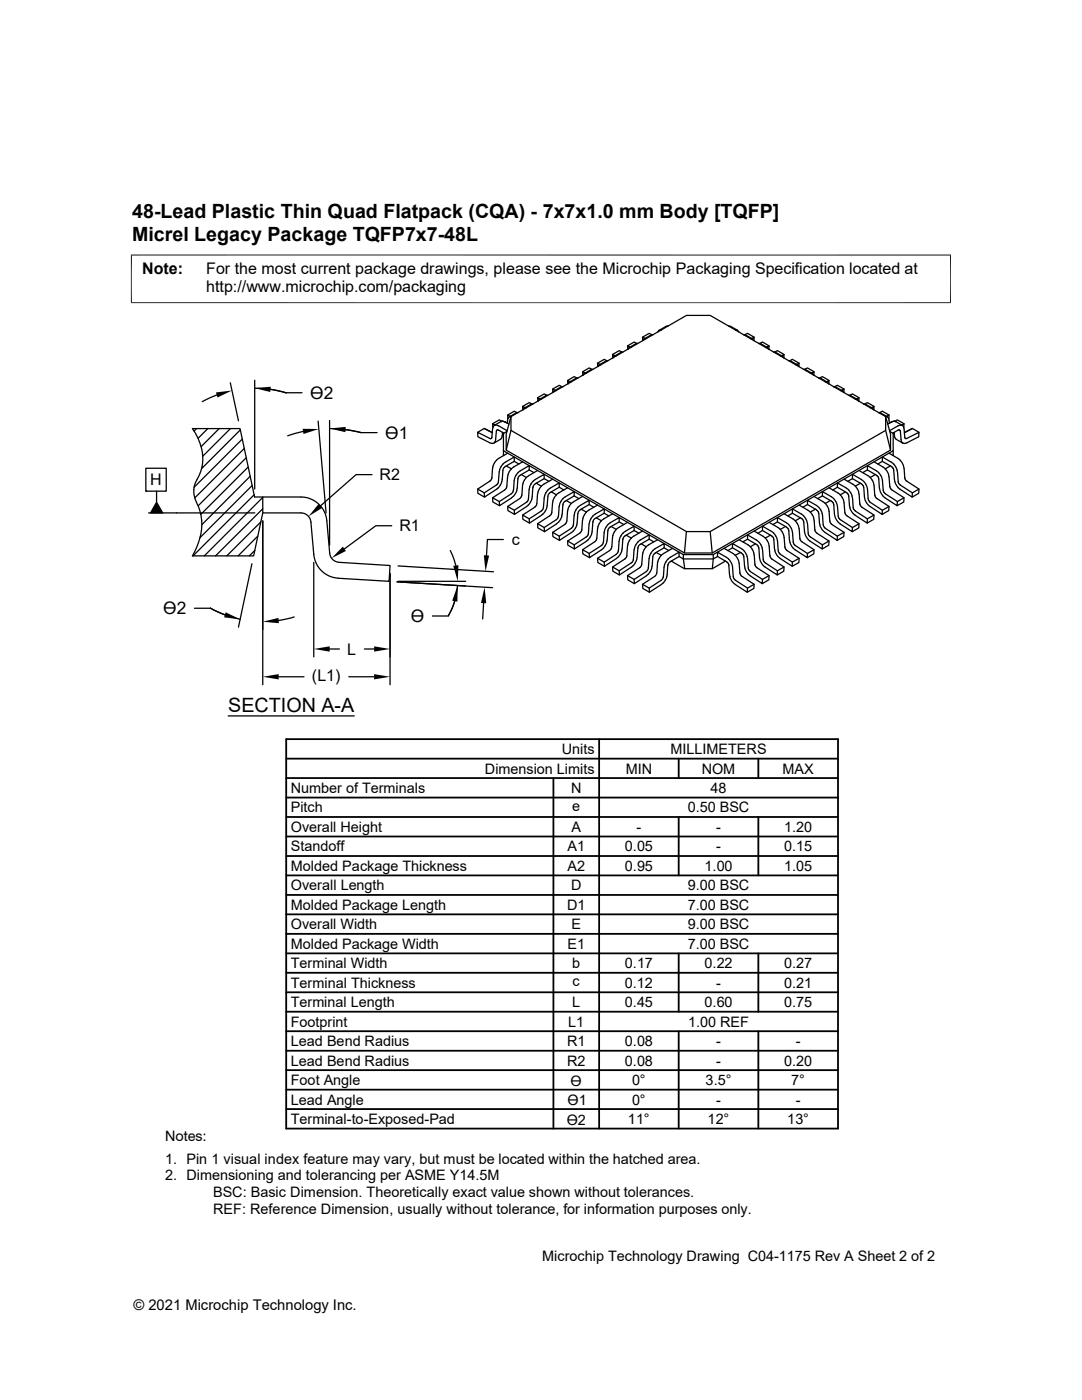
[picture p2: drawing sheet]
<svg xmlns="http://www.w3.org/2000/svg" width="216mm" height="279mm" viewBox="0 0 216 279" stroke-linecap="round" stroke-linejoin="round" font-family="sans-serif">
<g fill="none" stroke="#000" stroke-width=".25">
<path d="M43.3 78.8l-2.9 1.4M46 76.4l1.6 7.6M50.8 75.9v21.7M50.8 77.5a21.6 21.6 0 0 1 6.3 .9M54 77.7l3.1 .7M57.1 78.4h3.2M107.8 79.6l-.5-.2v.7M108 79.7h-.3l-.3 .3M109.1 78.9l-.5-.3-1.3 .8M109.3 78.9h-.3l-1.4 .8M110.8 77.9l-.5-.3v.7M111 78h-.5l-.2 .3"/>
<path d="M111.9 77.2l-1.3 .8M112.1 77.2l-.5-.3-1.3 .7M112.3 77.2l-.4 .1M113.4 76.6h-.1M113.7 76.2l-.4-.3v.7M114 76.2h-.3l-.4 .3M115.1 75.4l-.5-.2-1.3 .7M115.3 75.5h-.3l-1.4 .8M116.8 74.4l-.6-.2 .1 .7M117 74.5l-.5 .1-.2 .3M118.1 73.7l-.5-.3-1.4 .8M118.3 73.7h.1"/>
<path d="M118.3 73.7l-1.7 .8M119.3 73.1v.1M119.7 72.7l-.5-.2 .1 .7M119.9 72.7l.1 .1M120 72.7l-.5 .2-.2 .2M120.9 72.1l-1.3 .7M121.1 72l-.5-.3-1.4 .8M121.3 72l-.4 .1M122.3 71.4h.1M122.7 71l-.5-.3 .1 .7M123 71l-.3 .1-.4 .3M124.1 70.3l-.6-.3-1.3 .7"/>
<path d="M124.3 70.3h-.3l-1.4 .8M125.7 69.3l-.5-.3 .1 .7M126 69.3l-.5 .1-.2 .3M126.9 68.6l-1.3 .8M127.1 68.5l-.6-.2-1.3 .7M127.3 68.6h-.4M128.3 67.9v.1M128.7 67.5l-.5-.2v.7M128.9 67.6h-.3l-.3 .3M129.9 66.9l-1.4 .7M130.1 66.8l-.6-.3-1.3 .8M130.3 66.8l-.4 .1"/>
<path d="M131.3 66.2h.1M132 65.9h-.4l-.3 .3M133.2 65.1h.1M133.2 65.1l-1.6 .8M145.5 65.1l1.7 .8M145.5 65.1h-.1M146.8 65.8l.4 .2 .2 .2M147.4 66.2h.1M148.4 66.8h.3l1.4 .8M148.6 66.8l.6-.3 1.3 .8M149.7 67.6h.4M150 67.5l.5-.2-.1 .7"/>
<path d="M150.1 67.6l.3 .3M150.4 67.9v.1M151.4 68.6h.4M151.6 68.5l.5-.2 1.4 .7M151.8 68.6l1.3 .8M152.7 69.3h.3l.4 .3M153 69.3l.5-.3-.1 .6M154.4 70.3h.3l1.4 .8M154.6 70.3l.5-.3 1.3 .7M155.7 71l.3 .1 .4 .3M156 71l.4-.3v.7M156.4 71.4h.1"/>
<path d="M157.4 72l.4 .1M157.6 72l.5-.3 1.3 .8M157.8 72.1l1.3 .7M158.7 72.8h.4M158.9 72.7l.5-.2v.7M159.1 72.8l.3 .3M159.3 73.1l.1 .1M160.4 73.7l1.7 .8M160.4 73.7h.1M160.6 73.7l.5-.3 1.3 .8M161.7 74.5h.4M161.9 74.4l.5-.2v.7"/>
<path d="M162.1 74.5l.2 .4M163.4 75.5h.3l1.4 .8M163.6 75.4l.5-.2 1.3 .7M164.7 76.2l.4 .1M164.9 76.2l.5-.3v.7M165.1 76.3l.2 .2M165.3 76.6h.1M166.3 77.2l.5 .1M166.6 77.2l.5-.3 1.3 .7M166.8 77.2l1.3 .8M167.7 78h.4M167.9 77.9l.5-.3-.1 .7"/>
<path d="M168.1 78l.2 .3M169.4 78.9h.3l1.4 .8M169.5 78.9l.6-.3 1.3 .8M170.7 79.7h.4M170.9 79.6l.5-.2v.7M171.1 79.7l.2 .3M29.1 93.5h4.1v4.5h-4.1zM29.1 98h.1M31.2 98v2.2M38.7 97.7l.2-1a11.1 11.1 0 0 0 1.5-5.7 11.1 11.1 0 0 0-2-5.5h9.5l2.9 13.7h9.2a5.2 5.2 0 0 1 5.2 4.7l.6 6.5M38.7 97.7l.2 1.7a11 11 0 0 1 1.2 6.9l-.8 2.8-.9 1.8h12.2l1.8-8.5v-3.2M39.2 85.5l-.5 .5"/>
<path d="M41.5 85.5l-2 2M43.7 85.5l-3.6 3.6M46 85.5l-5.5 5.5M48 85.8l-7.8 7.7M48.3 87.6l-9.6 9.7M48.7 89.5l-9.8 9.9M49.1 91.3l-9.6 9.6M49.5 93.2l-9.4 9.5M49.9 95l-9.6 9.7M50.3 96.9l-10.4 10.4M50.7 98.7l-12.2 12.2M52.4 99.3l-11.6 11.6"/>
<path d="M60.5 86.1l-3.1 .9M63.5 84l1.6 18.4M65.8 83.9v24.9M65.8 85.5l2.4 .1 3.9 .7-3.2-.6M72.1 86.3h3.1M74.2 94.7h-3.1l-7.2 6.3M95.3 86.3l1.3-.8 1.6 .8M95.3 97.6l1.3 .8M97.7 96.1l-2.4 1.5 .1 .8 1.3 .8M97.8 95.9l-.1 .1M98.3 85.6l-.2 1.6-.2 .3-2.6-1.2 .1 .9 2.3 1.2a.72 .72 0 0 0 .8 0 .72 .72 0 0 0 .4-.7l.2-1.8M98.3 93.5l-.2 2-.2 .4"/>
<path d="M98.3 99.3l1.3 .8M98.4 85.2l-.1 .4M98.8 84.8l-.5-.2v.7M99.1 85.9l.3-.1 1.1 .6M99.2 96.7l-.2 .1M99.5 85a.72 .72 0 0 0-1.1 .2M99.5 85l1.7 1M99.7 93.8l-.3 2.4-.2 .5M99.9 87.7l-1.3 .7M100.2 84.1l-.6-.3-1.3 .8M100.3 86.3l-.2 1.1-.2 .3M100.3 86.4l.2 .1"/>
<path d="M100.4 93.9l-.2 1.8-.4 1.2-.7 .7-2.4 1.6-.1-.8 2.4-1.6M100.4 92.6l2.2-1.4v.9l-1.8 1M100.4 92.6l-.7 1.2M100.5 90v.9M100.5 90.8v.1M100.8 84.2l-.7-.1-1.5 .8M100.8 93.1l-.3 .4-.1 .4M101 97.5l-.3 .3-2.4 1.5v.9l1.4 .7M101 93l1 .6M101.1 86.1l-.6 .4v3.5l35.9 20.7h5.9l35.9-20.7v-3.5l-.7-.4M101.3 90.4l-2.1 1.3-.7 1-.2 .8M101.8 83.1l-.5-.3v.8"/>
<path d="M102 85.9l-1 3.9M102 83.1l35-20.2h4.7l35 20.2v2.8l-35 20.2h-4.7l-35-20.2zM102 83.1l-1 3.5v3.2l35.6 20.6h5.5l35.6-20.6v-3.2l-1-3.5M102 83.1h-.3l-.3 .3-.2 1.1-.4-.3 .8 .4M102.3 98.2l-.3 .3M102.4 98l-.1 .2M102.6 92.1l.9 .5M103.1 82.3l-.5-.2-1.3 .7M103.3 95.6l-.2 2.4-.3 .7-.7 .7-2.4 1.5-.1-.8 2.4-1.5M103.4 82.4h-.4l-1.4 .8M103.6 95l-.2 .6M103.7 95l1.9-1.2v-.9l-2 1.2-.6 .6-.4 1-.2 2.2"/>
<path d="M104 94.7l1 .6M104.1 98.8l-.3 .7-2.5 1.6v.8l1.4 .8M104.3 92.2l-1.8 1-.8 .8-.4 1-.3 2.4M104.4 81.7v.1M104.6 95.8l-.3 1.1-.2 1.9M104.8 81.4l-.5-.3v.7M105 81.4h-.3l-.3 .3M105.3 99.9l-2.7 1.9 .1 .9 2.7-1.9M105.4 99.7l-.1 .2M105.6 97.7l-.2 2M105.6 93.8l.9 .5M105.7 97.3l-.1 .4"/>
<path d="M105.9 80.7l-1.3 .7M106.2 80.6l-.6-.3-1.3 .8M106.3 97.3l-.2 2.5-.7 1M106.3 80.6l-.4 .1M106.8 96.6l-.3 .3-.2 .4M106.8 95.7l1.8-1v.8l-1.8 1M106.8 95.7l-.8 .8-.3 .8M107 96.4l1 .6M107.3 93.9l-2 1.2-.7 .8M107.4 80v.1M108.6 95.5l.9 .6M108.7 99l-.3 2.2"/>
<path d="M109.3 99.1l-.1 1.8-.5 1.2-.6 .7-2.5 1.6v-.9l2.4-1.5M109.8 98.3l1.8-1.1v-.8l-2.1 1.3-.5 .5-.3 .8M109.8 98.3l-.3 .3-.2 .4M110 98.2l1 .5M110.3 95.6l-2.1 1.2-.5 .6-.4 1.2-.2 1.9M110.6 99.3l-.3 1.1-.2 2-.4 .6M111 98.7l-.4 .6M111.5 98.4l-.5 .3M111.6 97.2l.9 .6M113 99.9l1 .6M113.3 97.3l-1.8 1.1M114.6 99l.9 .5"/>
<path d="M116.2 99.1l-2 1.2-.5 .6-.5 1.2-.1 1.8M162.4 99.1l2.3 1.4M164.1 99l-.9 .5M165.4 97.3l2.3 1.4M165.7 99.9l-1 .6M166.3 99.5l.7 1 .3 2.6M166.3 99.5l-2.2-1.4v.9l1.8 1M167.1 97.2l-.9 .6M167.6 98.7l.5 .6M168.1 99.3l.3 1.1 .2 2 .3 .4M168.4 95.6l2.1 1.3 .5 .5 .3 .8M168.7 98.2l-1 .5"/>
<path d="M168.9 98.3l.3 .3 .2 .4M169.3 97.8l.7 1.2M169.3 97.8l-2.2-1.4v.8l1.8 1.1M169.4 99.1l.2 2.4 .7 1M170 99l.2 2.2M170.1 95.5l-.9 .6M171.3 80v.1M171.3 98.2l.1 .4M171.4 93.9l2.3 1.4M171.4 98.6l.2 1.9M171.7 96.4l-1 .6M171.9 96.6l.4 .6 .2 2.2 .4 1 .7 .7 2.4 1.6 .1-.9-2.7-1.9"/>
<path d="M171.9 96.5l-1.8-1v-.8l1.8 1 .8 .8 .4 1.2 .2 2M172.3 80.6l.4 .1M172.5 80.6l.6-.3 1.3 .8M172.7 80.7l1.4 .7M173.1 93.8l-1 .5M173.3 99.7l.1 .2M173.6 95.3l.5 .6M173.7 81.4l.4 .1M173.9 81.4l.5-.3-.1 .6M174.1 81.5l.2 .2M174.1 95.8l.3 1.1 .3 2.3 2.7 1.9-.1 .8-1.3 .8M174.4 92.2l2.2 1.4"/>
<path d="M174.7 94.7l-1 .6M174.9 94.8l.1 .2M175 95l.3 .4 .3 2.6 .7 1.1M175.3 94.3l.7 1.1 .3 2.5M175.3 94.3l-2.2-1.4v.9l1.8 1M175.4 82.3l1.7 .9M175.4 82.4h-.1M175.5 82.3l.6-.2 1.3 .7M176.1 92.1l-.9 .5M176.3 98l.1 .2M176.4 98.2l.3 .3M176.6 93.6l.7 1 .4 2.8"/>
<path d="M176.7 83.1l.3 .1M176.7 98.6l2.4 1.5-.1 .8-2.7-1.8M176.7 85.9l1 3.9M176.9 83.1l.5-.3v.8M177 83.2l.3 .3 .2 1 .4-.3-.8 .4M177.4 90.4l2.2 1.4M177.7 93l-1.1 .6M177.7 97.5l2.7 1.8-.1 .9-1.3 .7M177.9 93.1l-1.8-1v-.9l2.1 1.3 .4 .5 .4 .8M177.9 93.1l.3 .4 .1 .4M177.9 84.2l.7-.1 1.4 .8M178.2 90l-.1 .9"/>
<path d="M178.2 90.8v.1M178.3 93.9l.3 2.4 .7 1M178.4 86.4l-.2 .1M178.4 86.3l.1 1 .3 .4M178.5 84.1l.6-.3 1.3 .8M178.8 87.7l1.3 .7M179 93.8l.2 2.4 .3 .5M179.5 85.8l-1.4 .6M179.5 85.8l.1 .1M179.5 96.7l.2 .1M179.6 85.9v.2M179.6 91.8l.7 1.1 .3 2.6 .4 .5"/>
<path d="M179.7 96.8l2.4 1.6-.1 .8-2.8-1.9M179.9 84.8l.5-.2-.1 .7M180 84.9h-.7l-1.8 1.1M180 84.9l.3 .3M180.3 85.2l.4 2.3h.3l2.4-1.2-.1 .9-2.3 1.2a.73 .73 0 0 1-.8 0 .73 .73 0 0 1-.4-.7l-.1-1.6M180.4 99.3l-1.3 .8M181 96.1l2.4 1.5-.1 .8-1.3 .8M183.4 86.3l-1.3-.8-1.6 .8M183.4 97.6l-1.3 .8M29.7 102.4h21.1M31.2 100.2l1.3 2.2h-2.5zM50.3 112.5l-2.7 12.7"/>
<path d="M50.8 109.9l-1 1M51.4 107l-3.9 3.9M52 104.2l-6.7 6.7M52.4 102.4h7.6a2.03 2.03 0 0 1 2.1 1.8l.5 6.5a5.2 5.2 0 0 0 4.9 4.7l10.1 .6 .2-3.1-10.1-.7a2.04 2.04 0 0 1-1.9-1.8M52.4 101.5l-9.4 9.4M52.4 103.9v32.8M62.6 112.2v18.9M77.8 114.4v22.3M78.2 104.9h-3.2l-6.3 4.6M79.4 116h13.5M79.4 112.9l19.1 1.2M89.9 109.9l1.1 3"/>
<path d="M90.7 120l-.5 1.5-.7 1.4M91.3 116.8a13.9 13.9 0 0 1-1.8 6.1h-3.2M92.9 116.9l-13.7-.8 19.1 1.2M100.4 107.7h-3.1l-.2 3.1M101.3 101.1l1.3 .7M104.3 102.8l1.3 .7M106.8 101.1l-2.5 1.7v.8l1.3 .8M107 100.9l-.2 .2M107.1 100.5l-.1 .4M107.3 104.5l1.3 .8M108.1 101.9l-.1 .1M108.4 101.3l-.3 .6"/>
<path d="M109.7 103l-2.4 1.5v.8l1.3 .8M110.3 106.2l1.3 .8M111.4 103.1l-.1 .3M112.2 102.6l-.2 .8-.6 .8-2.8 1.9v-.8l2.7-1.9M112.3 100.8l-.1 1.8M112.6 100.1l-.3 .7M112.6 100.1l2-1.1v-.9l-2.1 1.2-.5 .6-.4 1.2-.2 2M112.7 104.7l-2.4 1.5v.9l1.3 .7M112.8 104.6l-.1 .1M113.1 103.9l-.3 .7M113.3 108l1.3 .7M114.4 104.7l-.3 .6"/>
<path d="M114.6 102.8l-.2 1.9M114.7 102.4l-.1 .4M114.9 101.8l-.3 .6M115.3 102.5l-.1 1.9-.5 1.2-.7 .7-2.4 1.5v-.8l2.5-1.7M115.8 101.7l-.4 .4-.1 .4M115.8 101.7l1.8-1v-.9l-2.1 1.2-.6 .8M116 101.6l1 .6M116 106.1l-2.7 1.9v.8l1.3 .8M116.1 105.8l-.1 .3M116.2 109.7l1.4 .7M117.4 106.6l-.3 .5M117.5 104.6l-.1 2"/>
<path d="M117.6 100.7l.9 .5M117.6 104.6l.2-.8 .5-.8 2.3-1.4v.8l-1.8 1.1-.4 .4-.2 2.2-.5 1.2-.7 .7-2.4 1.6v-.9l2.5-1.6M118.6 108.1l-2.4 1.6 .1 .8 1.3 .8M119 103.3l1 .6 .5-.3M119.2 100.8l-2 1.2-.5 .6-.5 1.2-.1 2M119.2 111.4l1.4 .8M119.6 104.5l-.4 1-.1 2.1-.4 .5M120 103.9l-.4 .6M120.4 108.3l-.1 .3M120.4 108.2v.1M120.6 102.4l.9 .6M121.1 108.2l-.4 .8-.5 .6-2.6 1.7v-.9l2.7-1.8"/>
<path d="M121.1 107.8v.4M121.6 105.3l-.3 .5-.1 2M121.6 109.9l-2.4 1.5 .1 .9 1.3 .7M121.8 105.2l1.7-1v-.9l-2 1.2-.5 .6-.5 1.2-.1 1.9M121.8 105.2l-.2 .1M121.9 109.5l-.3 .4M122.1 109.1l-.2 .4M122.2 102.5l-1.8 1.1M122.2 113.2l1.3 .7M123 105.6l-.7 1.1-.2 2.4M123.4 109.9l-.4 .7M123.5 108l-.1 1.9"/>
<path d="M123.5 104.2l1 .5M124.3 107.7l-.2 1.8-.4 1.2-.7 .7-2.4 1.6v-.8l2.4-1.6M124.3 107.5v.2M124.8 106.9l-.5 .6M124.8 106.9l1.7-1v-.9l-2.2 1.4-.6 .9-.2 .7M124.9 106.8l1.1 .6M124.9 111.3l-2.7 1.9 .1 .8 1.3 .7M125.1 111l-.2 .3M125.2 114.9l1.3 .7M125.2 104.2l-2.2 1.4-1-.5M126.4 111.8l-.3 .4M126.4 107l-.5 .5-.6 .9-.2 2.6"/>
<path d="M126.5 109.7l-.1 2.1M126.5 105.9l1 .5M126.5 109.7l.2-.7 .6-.9 2.2-1.4v.9l-1.8 1-.3 .4-.3 2.3M127.1 111.3l-.2 .7-.7 1.1-2.6 1.6-.1-.8 2.6-1.7M127.6 113.3l-2.4 1.6 .1 .8 1.3 .8M127.9 108.5l1.1 .6 .4-.4M128.2 106l-1.8 1M128.2 116.6l1.3 .8M128.3 110.3l-.3 2.4-.4 .6M129 109.1l-.7 1.2M129.3 114.6l-.3 .3M129.5 107.6l1 .5"/>
<path d="M129.6 111.1l-.3 2.5-.4 .5-2.4 1.5 .1 .9 2.4-1.6M130.1 113l-.2 .7-.6 .9M130.6 110.5l-.3 .5-.2 2M130.7 110.4l1.8-1.1v-.8l-2.1 1.2-.4 .6-.4 .8M130.7 110.4l-.1 .1M131 114.5l-.3 .5-2.5 1.6 .1 .8 1.3 .8M131.2 107.7l-1.8 1M132 110.8l-.7 1.1-.3 2.5M132.4 115.1l.1-1.9 .4-1.2 .8-.8 1.8-1v.9l-1.8 1-.4 .5-.2 2.1-.4 1.2-.7 .7-2.4 1.6-.1-.8 2.5-1.6 .4-.7M132.5 109.3l1 .6M133.9 112l2.7 1.5M134.2 109.4l-2.2 1.4-1.1-.5"/>
<path d="M135.5 111.1l.9 .4M136.4 110.7v.8M136.4 111.5l.2 2h5.5l2.7-1.5M137 106.1l-.4 4.3M141.7 106.1l.4 4.3M142.3 110.7l-.2 2.8M143.2 111.1l-.9 .4h-5.9M144.5 109.4l2.2 1.4M145.1 112.2l-1.9-1.1v-.9l1.8 1 .7 .8 .5 1.2 .2 2.2 .3 .4 2.5 1.6-.1 .8-2.4-1.6-.7-.7-.3-.6-.3-2.6-.3-.5M146.2 109.3l-1 .6M146.7 110.8l.7 1.1 .3 2.5M147.5 107.7l2.1 1.3 .4 .5 .4 .8"/>
<path d="M147.7 114.5l.3 .5 2.5 1.6-.1 .8-1.3 .8M147.7 110.3l-1 .5M147.9 110.4l.5 .6 .3 2.6 .7 1M148.4 109.9l.7 1.2M148.4 109.9l-2.2-1.4v.8l1.8 1.1M149.1 111.1l.3 2.5 .4 .5 2.3 1.5v.9l-2.4-1.6M149.2 107.6l-1 .5M149.3 114.6l.4 .3M150.4 110.3l.1 .4M150.5 116.6l-1.3 .8M150.5 106l1.8 1 .7 .8 .5 1.2 .1 1.8M150.5 110.7l.1 2 .3 .5"/>
<path d="M150.7 108.5l-1 .6M150.9 113.2l.2 .1M151.1 113.3l2.4 1.6-.1 .8-1.3 .8M151.4 109.4l.2 1.9M151.6 111.3l.1 .7 .6 .9M152.1 109.3l.2 2.5M152.1 109.3l-.4-.8-.4-.5-2.1-1.3v.9l1.9 1.2 .3 .6M152.1 105.9l-.9 .5M152.3 111.8l.4 .5 2.4 1.6v.8l-2.8-1.8M153.5 114.9l-1.4 .7M153.5 104.2l2.2 1.4M153.6 110.8v.2"/>
<path d="M153.6 111l.2 .3M153.7 106.8l-1 .6M153.8 111.3l2.6 1.9v.8l-1.3 .7M153.9 106.9l.5 .6M153.9 106.9l-1.8-1v-.9l2.2 1.3 .7 1 .2 .7M154.4 107.5l.1 2 .5 1.2 .7 .7 2.4 1.6v-.8l-2.4-1.6M155.1 104.2l-.9 .5M155.2 108l.1 2 .4 .6M155.7 105.6l.6 1.1 .3 2.4M156.4 113.2l-1.3 .7M156.4 102.5l2.1 1.2 .6 .8M156.6 109.1l.1 .4"/>
<path d="M156.7 105.1l-1 .6M156.7 109.5l.3 .4M156.9 105.2l.5 .6 .2 2.4M157 109.9l2.4 1.5v.9l-1.3 .7M157.4 104.7l.6 1 .3 2.6M157.4 104.7l-2.3-1.4v.9l1.8 1M157.6 108.2l.7 1.2M158.1 102.4l-.9 .6M158.3 108.3l.1 .3M158.4 108.6l2.7 1.8v.9l-2.8-1.9M159.1 104.5l.3 1M159.4 100.8l2.2 1.3 .4 .5 .4 .8"/>
<path d="M159.4 111.4l-1.3 .8M159.5 105.5l.1 2.1 .3 .4M159.7 103.3l-1 .6M159.9 108l2.5 1.7v.8l-1.3 .8M160.3 103l.6 .8 .2 .8M160.4 103l-2.3-1.4v.8l1.8 1.1 .4 .3 .4 2.9 .6 1M161.1 100.7l-.9 .5M161.1 104.6l.2 2M161.3 106.6l.3 .5 2.5 1.6v.9l-2.8-1.9M162.3 103.4l.1 .4M162.4 109.7l-1.3 .7M162.5 103.8l.1 1.9"/>
<path d="M162.6 105.8l.1 .3M162.6 105.7v.1M162.7 101.6l-1 .6M162.7 106.1l.2 .2M162.9 101.7l.4 .6 .2 2.1 .5 1.2 .7 .7 2.3 1.5 .1-.8-2.4-1.5-.3-.4-.4-2.7M162.9 106.3l2.5 1.7v.8l-1.3 .8M162.9 101.7l-1.8-1v-.9l2 1.2 .7 .8M163.8 101.8l.2 .6M164.7 100.5l.6 1 .3 2.4M165.4 108l-1.3 .7M165.6 103.9l.3 .7M165.9 104.6l.1 .1"/>
<path d="M165.9 100l.4 .6 .3 2.6 .7 1M166 104.7l2.4 1.5v.9l-1.4 .7M167.3 103.1l.1 .3M167.4 103.4l2.7 1.9v.8l-2.8-1.9M168.4 106.2l-1.3 .8M168.9 102.8l2.5 1.7v.8l-1.3 .8M170.2 101.3l.2 .4 .3 .3M170.7 102l2.4 1.5-.1 .9-2.7-1.9M171.4 104.5l-1.3 .8M171.6 100.6l.1 .3M171.6 100.5v.1M171.7 100.9l2.7 1.9-.1 .8-1.3 .8"/>
<path d="M174.4 102.8l-1.3 .7M177.4 101.1l-1.3 .7M38.8 121.4h3.2a21.6 21.6 0 0 0 5.9 2.2M42 121.4l2.9 1.3M55.6 135.1h5.1M58.7 123.1l-3.1 .7M65.8 129.5h1.9M69.6 135.1h5.1M72.7 129.5h2M96.5 120.4l-.2 3.1M45.5 142.9h25.2"/>
</g>
<path d="M26.1 50.9h163.7M26.2 50.8v9.7M189.7 50.8v9.7M26.1 60.4h163.7" fill="none" stroke="#000" stroke-width=".2"/>
<g fill="none" stroke="#000" stroke-width=".36">
<path d="M57.1 159.2h110.1M57.1 155.3h110.1M57.1 151.4h110.1M57.1 147.5h110.1v77.7h-110.1zM110.4 155.3v69.9M119.5 147.5v77.7M135.4 151.4v3.9M151.3 151.4v3.9M57.1 166.9h110.1M57.1 163h110.1M57.1 178.6h110.1M57.1 174.7h110.1"/>
<path d="M57.1 170.8h110.1M135.4 163v11.7M151.3 163v11.7M57.1 194.1h110.1M57.1 186.4h110.1M57.1 182.5h110.1M57.1 190.3h110.1M57.1 198h110.1M135.4 190.3v11.6M151.3 190.3v11.6M57.1 201.9h110.1M57.1 213.6h110.1"/>
<path d="M57.1 205.8h110.1M57.1 209.7h110.1M57.1 217.5h110.1M135.4 205.8v19.4M151.3 205.8v19.4M57.1 221.3h110.1"/>
</g>
<g fill="#000">
<path d="M43.1 78.3l3.2-.4-2.9 1.4zM50.8 77.5l3.2-.3-.1 1zM60.4 85.6h3.2l-3 1zM65.8 85.5l3.2-.3-.1 1.1zM31.2 100.2l1.3 2.2h-2.5zM63.6 100.6l.7 .8-2.7 1.7zM68.4 109.1l.6 .9-2.8 1.4zM91.3 116.9v3.2l-1.1-.2zM90.4 112.9l1.1-.1-.2 3.2zM96.5 110.8l1.1 .1-.7 3.1zM45 122.2l2.9 1.4-3.2-.4zM52.4 135.1l3.2-.6v1.1z"/>
<path d="M52.4 124.1l3.2-.8v1.1zM62.6 129.5l3.2-.5v1zM74.7 134.5l3.1 .6-3.1 .5zM74.7 129l3.1 .5-3.1 .5zM96.7 117.2l.3 3.2-1-.1z"/>
</g>
<g font-size="3.9">
<text x="26.4" y="43.5">48-Lead Plastic Thin Quad Flatpack (CQA) - 7x7x1.0 mm Body [TQFP]</text>
<text x="26.4" y="48.1">Micrel Legacy Package TQFP7x7-48L</text>
<text x="45.5" y="142">SECTION A-A</text>
</g>
<g font-size="3.5">
<text x="61.9" y="79.6">ϴ2</text>
<text x="76.9" y="87.5">ϴ1</text>
<text x="32.6" y="122.6">ϴ2</text>
<text x="82" y="124.1">ϴ</text>
</g>
<g font-size="3.2">
<text x="28.4" y="54.7">Note:</text>
<text x="41.1" y="58.3">http://www.microchip.com/packaging</text>
<text x="41.1" y="54.7">For the most current package drawings, please see the Microchip Packaging Specification located at</text>
<text x="75.8" y="95.9">R2</text>
<text x="30" y="96.9">H</text>
<text x="79.7" y="106.1">R1</text>
<text x="102.1" y="108.8">c</text>
<text x="69.3" y="130.7">L</text>
<text x="62.3" y="135.9">(L1)</text>
</g>
<g font-size="2.9">
<text x="96.8" y="154.4">Dimension Limits</text>
<text x="112.1" y="150.5">Units</text>
<text x="124.9" y="154.4">MIN</text>
<text x="133.8" y="150.5">MILLIMETERS</text>
<text x="140" y="154.4">NOM</text>
<text x="156.1" y="154.4">MAX</text>
<text x="58" y="158.3">Number of Terminals</text>
<text x="113.9" y="158.3">N</text>
<text x="114.2" y="161.9">e</text>
<text x="141.8" y="158.3">48</text>
<text x="58" y="166">Overall Height</text>
<text x="58" y="162.1">Pitch</text>
<text x="114" y="166">A</text>
<text x="127" y="166">-</text>
<text x="137.2" y="162.1">0.50 BSC</text>
<text x="142.9" y="166">-</text>
<text x="156.5" y="166">1.20</text>
<text x="58" y="173.8">Molded Package Thickness</text>
<text x="58" y="169.9">Standoff</text>
<text x="113.2" y="169.9">A1</text>
<text x="113.2" y="173.8">A2</text>
<text x="124.7" y="173.8">0.95</text>
<text x="124.7" y="169.9">0.05</text>
<text x="140.6" y="173.8">1.00</text>
<text x="142.9" y="169.9">-</text>
<text x="156.5" y="173.8">1.05</text>
<text x="156.5" y="169.9">0.15</text>
<text x="58" y="177.7">Overall Length</text>
<text x="113.9" y="177.7">D</text>
<text x="137.2" y="177.7">9.00 BSC</text>
<text x="58" y="181.6">Molded Package Length</text>
<text x="58" y="185.5">Overall Width</text>
<text x="113.2" y="181.6">D1</text>
<text x="114" y="185.5">E</text>
<text x="137.2" y="185.5">9.00 BSC</text>
<text x="137.2" y="181.6">7.00 BSC</text>
<text x="58" y="189.3">Molded Package Width</text>
<text x="113.2" y="189.4">E1</text>
<text x="137.2" y="189.3">7.00 BSC</text>
<text x="58" y="193.2">Terminal Width</text>
<text x="58" y="197.1">Terminal Thickness</text>
<text x="114.2" y="193.2">b</text>
<text x="114.3" y="196.8">c</text>
<text x="124.7" y="193.2">0.17</text>
<text x="124.7" y="197.1">0.12</text>
<text x="140.6" y="193.2">0.22</text>
<text x="142.9" y="197.1">-</text>
<text x="156.5" y="197.1">0.21</text>
<text x="156.5" y="193.2">0.27</text>
<text x="58" y="201">Terminal Length</text>
<text x="114.2" y="201">L</text>
<text x="124.7" y="201">0.45</text>
<text x="140.6" y="201">0.60</text>
<text x="156.5" y="201">0.75</text>
<text x="58" y="208.8">Lead Bend Radius</text>
<text x="58" y="204.9">Footprint</text>
<text x="113.2" y="208.8">R1</text>
<text x="113.4" y="204.9">L1</text>
<text x="124.7" y="208.8">0.08</text>
<text x="137.3" y="204.9">1.00 REF</text>
<text x="142.9" y="208.8">-</text>
<text x="158.8" y="208.8">-</text>
<text x="58" y="212.7">Lead Bend Radius</text>
<text x="113.2" y="212.7">R2</text>
<text x="124.7" y="212.7">0.08</text>
<text x="142.9" y="212.7">-</text>
<text x="156.5" y="212.7">0.20</text>
<text x="58" y="216.6">Foot Angle</text>
<text x="58" y="220.4">Lead Angle</text>
<text x="113.3" y="220.6">ϴ1</text>
<text x="113.9" y="216.7">ϴ</text>
<text x="126.1" y="216.6">0°</text>
<text x="126.1" y="220.4">0°</text>
<text x="140.8" y="216.6">3.5°</text>
<text x="142.9" y="220.4">-</text>
<text x="157.9" y="216.6">7°</text>
<text x="158.8" y="220.4">-</text>
<text x="32.9" y="227.7">Notes:</text>
<text x="58" y="224.3">Terminal-to-Exposed-Pad</text>
<text x="113.1" y="224.5">ϴ2</text>
<text x="125.3" y="224.3">11°</text>
<text x="141.2" y="224.3">12°</text>
<text x="157.1" y="224.3">13°</text>
<text x="32.9" y="232.3">1. Pin 1 visual index feature may vary, but must be located within the hatched area.</text>
<text x="32.9" y="235.6">2. Dimensioning and tolerancing per ASME Y14.5M</text>
<text x="42.5" y="238.9">BSC: Basic Dimension. Theoretically exact value shown without tolerances.</text>
<text x="42.5" y="242.2">REF: Reference Dimension, usually without tolerance, for information purposes only.</text>
<text x="108.2" y="251.7">Microchip Technology Drawing C04-1175 Rev A Sheet 2 of 2</text>
<text x="26.6" y="261.3">© 2021 Microchip Technology Inc.</text>
</g>
</svg>
